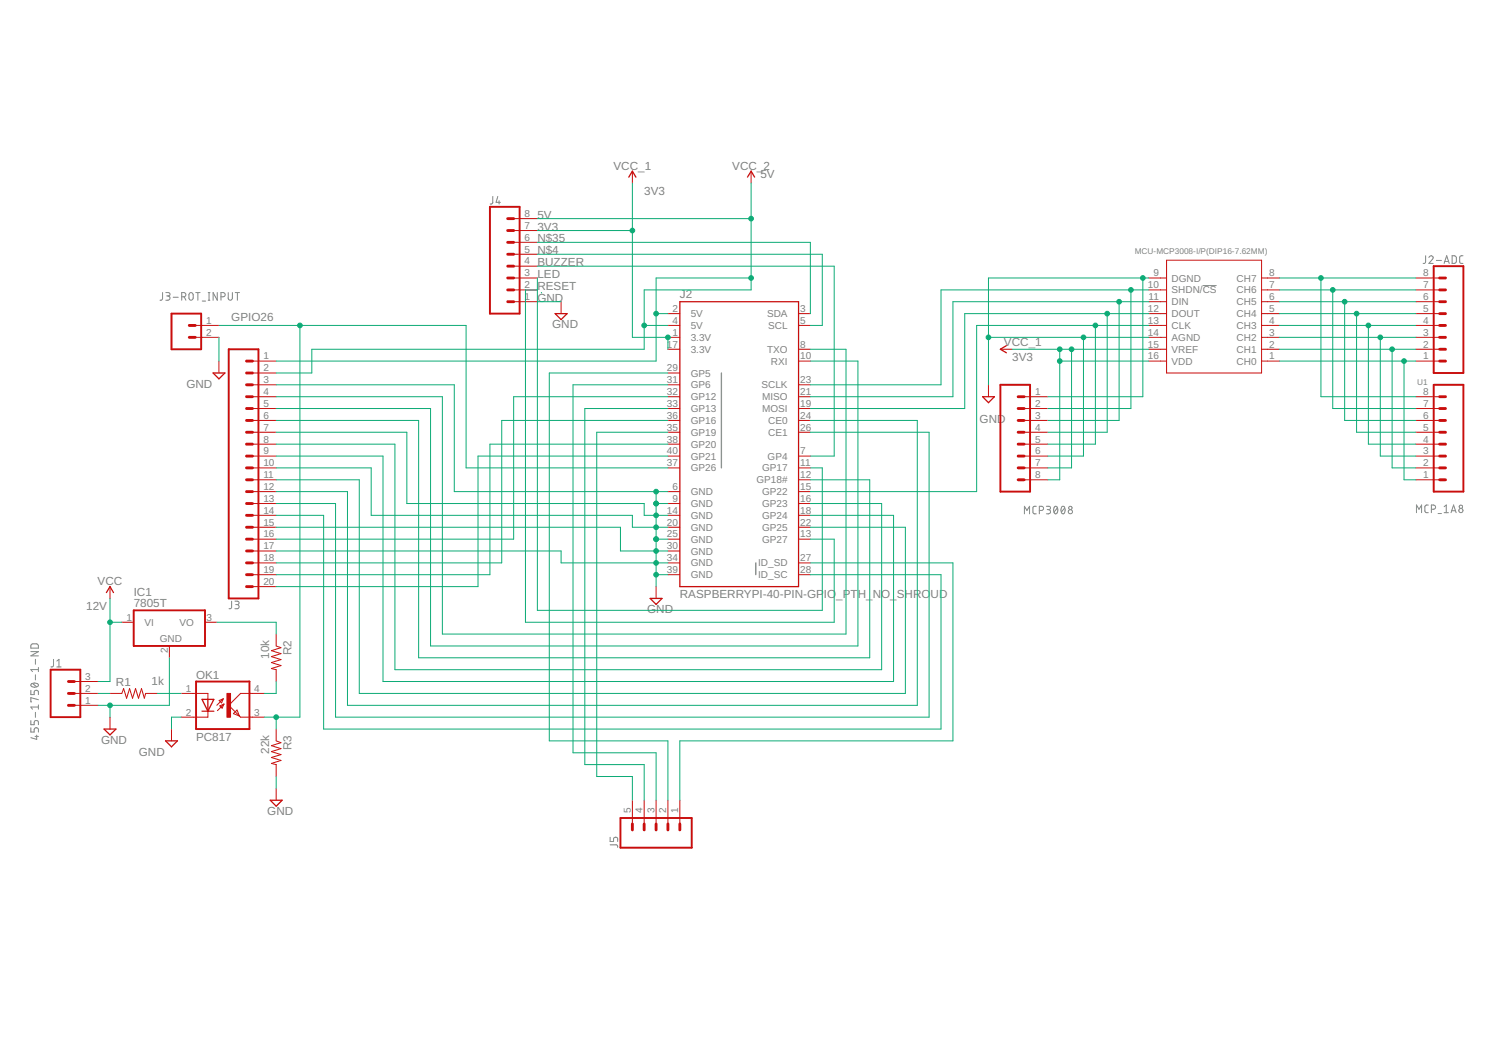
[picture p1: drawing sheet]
<svg xmlns="http://www.w3.org/2000/svg" width="297mm" height="210mm" viewBox="0 0 297 210" stroke-linecap="round" stroke-linejoin="round" font-family="sans-serif">
<g fill="none" stroke="#808080" stroke-width=".2">
<path d="M98 39.1v1.3l-.5 .2M99 39.1l-.3 1.2h.8M99.3 39.9v.7M32.3 58.2v1.2l-.2 .3h-.3M33 58.2l.6 .1 .2 .2-.2 .4h-.4M33.4 58.9a.42 .42 0 0 1 .4 .4 .42 .42 0 0 1-.4 .4h-.4M34.5 59.1h1M36.2 59.1h.4a.42 .42 0 0 0 .4-.5 .42 .42 0 0 0-.4-.4h-.4v1.5M36.7 59.1l.3 .6M37.7 58.3l.3-.1 .3 .1 .1 1a.42 .42 0 0 1-.4 .4 .42 .42 0 0 1-.4-.4zM38.9 58.2h.9M39.4 58.2v1.5"/>
<path d="M40.2 59.9h.7M41.4 59.7h.4M41.4 58.2h.4M41.6 58.2v1.5M43.2 58.2v1.5l-.8-1.5v1.5M44 59.1h.4a.42 .42 0 0 0 .4-.5 .42 .42 0 0 0-.4-.4h-.4v1.5M45.4 58.2v1.1a.41 .41 0 0 0 .4 .4 .41 .41 0 0 0 .4-.4v-1.1M46.8 58.2h.8M47.2 58.2v1.5M239.3 56.8h2.7M283.6 50.9v1.3l-.2 .2h-.3M284.3 51.2a.41 .41 0 0 1 .6-.3 .41 .41 0 0 1 .1 .7l-.7 .8h.8"/>
<path d="M285.8 51.8h1M287.3 52.4l.5-1.5 .5 1.5M287.4 52h.8M288.9 50.9h.6l.2 .3 .1 .8-.3 .4h-.6zM291.1 50.9l-.6 .1-.1 .2v1l.2 .2h.5M46.1 119.6v1.3l-.5 .2M46.7 119.6l.7 .1 .2 .2-.2 .3-.5 .1M203.8 102.2v-1.5l.5 .9 .5-.9v1.5M206.2 100.7l-.5 .1-.2 .2v1l.2 .2h.5M206.8 101.6h.4a.41 .41 0 0 0 .4-.5 .41 .41 0 0 0-.4-.4h-.4v1.5M208.2 100.7l.6 .1 .2 .2-.2 .4h-.5M208.6 101.4a.42 .42 0 0 1 .4 .4 .42 .42 0 0 1-.4 .4h-.4"/>
<path d="M209.8 100.8l.2-.1a.88 .88 0 0 1 0 1.5 .96 .96 0 0 1-.2-1.4zM210.4 101l-.7 .9M211.3 100.8l.2-.1a.88 .88 0 0 1 0 1.5 .98 .98 0 0 1-.2-1.4zM211.8 101l-.6 .9M281.8 102v-1.5l.5 .8 .5-.8v1.5M284.2 100.5h-.5l-.2 .3v1l.2 .2h.5M284.8 101.3h.4a.42 .42 0 0 0 .4-.4 .42 .42 0 0 0-.4-.4h-.4v1.5M286.1 102.2h.7M287.3 102h.9M287.3 100.8l.4-.3v1.5M288.7 102l.5-1.5 .5 1.5M288.8 101.6h.8"/>
<path d="M6.1 137.4v.8h.7v-.5a.43 .43 0 0 1 .4-.4 .43 .43 0 0 1 .4 .4v.5M6.1 129.6h1.5l-1.5 .9h1.5M6.2 136.1a.98 .98 0 0 1 1.4 .2 .88 .88 0 0 1-1.5 0zM6.2 128.2l1.2-.1 .2 .3v.5h-1.5zM6.5 136l.8 .7M7 131.2v1M7 134.3v1M7.6 132.8v.8M7.6 139.2l-1.5-.4v.8h.2M7.6 133.2h-1.5l.4 .4M10.6 131.2v1.3l-.5 .2M11.3 132.7h.8"/>
<path d="M11.3 131.5l.4-.3v1.5M47.2 120.3a.41 .41 0 0 1 .4 .4 .41 .41 0 0 1-.4 .4h-.5M6.1 144.8v.8h.7v-.5a.43 .43 0 0 1 .4-.3 .43 .43 0 0 1 .4 .3v.5M6.1 143.4v.8h.7v-.5a.43 .43 0 0 1 .4-.3 .43 .43 0 0 1 .4 .3v.5M7 146.5h.6M7 141.7v1M7.3 146.3v.8l-1.2-.3M7.6 140.3v.8M7.6 140.7h-1.5l.4 .4M121.4 168.1h1.3l.2 .5M121.4 166.6v.8h.7v-.5a.42 .42 0 0 1 .4-.3 .42 .42 0 0 1 .4 .3v.5"/>
<circle cx="213" cy="101.1" r=".34"/>
<circle cx="213" cy="101.8" r=".42"/>
<circle cx="290.6" cy="100.8" r=".33"/>
<circle cx="290.7" cy="101.6" r=".41"/>
</g>
<path d="M143.5 74.2v18.9M150.4 112v2.3" fill="none" stroke="#808080" stroke-width=".25"/>
<g fill="none" stroke="#c90d0c" stroke-width=".2">
<path d="M125.8 34.1v2.3M149.4 34.1v2.3M102.2 57.7h4.7M102.2 55.3h4.7M102.2 53h4.7M102.2 50.6h4.7M102.2 48.2h4.7M102.2 45.9h4.7M102.2 43.5h4.7M228.6 57.7h3.5M228.6 55.3h3.5M232.1 51.8h18.9v22.4h-18.9z"/>
<path d="M251 57.7h3.5M251 55.3h3.5M281.7 57.7h4.7M281.7 55.3h4.7M38.8 67.1h4.8M38.8 64.7h4.8M43.6 71.8v2.4M50.2 74.2h4.7M50.2 71.8h4.7M50.2 78.9h4.7M50.2 76.6h4.7M102.2 60h4.7"/>
<path d="M111.6 60v2.4M132.9 74.2h2.4M132.9 69.5h2.4M132.9 67.1h2.4M132.9 64.7h2.4M132.9 62.4h2.4M132.9 78.9h2.4M132.9 76.6h2.4M158.9 71.8h2.3M158.9 69.5h2.3M158.9 64.7h2.3M158.9 62.4h2.3"/>
<path d="M158.9 78.9h2.3M158.9 76.6h2.3M196.7 76.6v2.3M199 69.5h2.4M203.8 78.9h4.7M228.6 71.8h3.5M228.6 69.5h3.5M228.6 67.1h3.5M228.6 64.7h3.5M228.6 62.4h3.5M228.6 60h3.5M251 71.8h3.5"/>
<path d="M251 69.5h3.5M251 67.1h3.5M251 64.7h3.5M251 62.4h3.5M251 60h3.5M281.7 71.8h4.7M281.7 69.5h4.7M281.7 67.1h4.7M281.7 64.7h4.7M281.7 62.4h4.7M281.7 60h4.7M281.7 78.9h4.7"/>
<path d="M50.2 95.5h4.7M50.2 93.1h4.7M50.2 90.7h4.7M50.2 88.4h4.7M50.2 86h4.7M50.2 83.7h4.7M50.2 81.3h4.7M50.2 97.8h4.7M132.9 93.1h2.4M132.9 90.7h2.4M132.9 88.4h2.4M132.9 86h2.4"/>
<path d="M132.9 83.7h2.4M132.9 81.3h2.4M132.9 97.8h2.4M158.9 95.5h2.3M158.9 93.1h2.3M158.9 90.7h2.3M158.9 86h2.3M158.9 83.7h2.3M158.9 81.3h2.3M158.9 97.8h2.3M203.8 95.5h4.7M203.8 93.1h4.7"/>
<path d="M203.8 90.7h4.7M203.8 88.4h4.7M203.8 86h4.7M203.8 83.7h4.7M203.8 81.3h4.7M281.7 95.5h4.7M281.7 93.1h4.7M281.7 90.7h4.7M281.7 88.4h4.7M281.7 86h4.7M281.7 83.7h4.7M281.7 81.3h4.7"/>
<path d="M21.9 116.7v2.4M50.2 100.2h4.7M50.2 102.5h4.7M50.2 104.9h4.7M50.2 107.3h4.7M50.2 109.6h4.7M50.2 112h4.7M50.2 114.3h4.7M50.2 116.7h4.7M130.5 116.7v2.4M132.9 100.2h2.4M132.9 102.5h2.4"/>
<path d="M132.9 104.9h2.4M132.9 107.3h2.4M132.9 109.6h2.4M132.9 112h2.4M132.9 114.3h2.4M158.9 100.2h2.3M158.9 102.5h2.3M158.9 104.9h2.3M158.9 107.3h2.3M158.9 112h2.3M158.9 114.3h2.3M14.8 138h4.7"/>
<path d="M14.8 135.6h4.7M21.9 138h2.3l.4-1 .6 1.9 .6-1.9 .6 1.9 .6-1.9 .6 1.9 .6-1.9 .5 1.9 .3-.9h2.3M24.2 123.8h2.4M33.7 128.5v2.4M36 138h5.4v1.1M40.8 123.8h2.3M43.6 139.4l.8-.4-.3 .8zM44.4 139l-1.3 1.3M52.6 138h-4.7l-2.4 2.3 2.4 2.4h4.7M54.9 126.2v2.3l1 .4-1.9 .6 1.9 .5-1.9 .6 1.9 .6-1.9 .6 1.9 .6-1.9 .6 .9 .2v2.4M14.8 140.3h4.7M21.9 142.7v2.4"/>
<path d="M34.1 145.1v2.3M41.4 141.5v1.2h-5.4M43.7 140.4l.9-.3-.4 .8zM44.6 140.1l-1.3 1.3M46.4 142l.8-.7 .4 1.2zM54.9 145.1v2.3l1 .4-1.9 .6 1.9 .5-1.9 .6 1.9 .6-1.9 .6 1.9 .6-1.9 .6 .9 .2v2.4M54.9 156.9v2.3M125.8 159.2v4.7M128.2 159.2v4.7M130.5 159.2v4.7M132.9 159.2v4.7M135.3 159.2v4.7"/>
</g>
<g fill="none" stroke="#c90d0c" stroke-width=".25">
<path d="M125.1 35.2l.7-1.1 .7 1.1M148.7 35.2l.7-1.1 .7 1.1M42.4 74.2h2.3l-1.1 1.2zM110.4 62.4h2.4l-1.2 1.2zM135.3 60h23.6v56.7h-23.6zM195.5 78.9h2.3l-1.1 1.2zM200.2 68.8l-1.2 .7 1.2 .7M21.2 117.9l.7-1.2 .7 1.2M129.3 119.1h2.4l-1.2 1.1zM40.2 139.1h2.3l-1.1 2.4zM41.4 139.1v2.4M20.7 145.1h2.4l-1.2 1.1z"/>
<path d="M32.9 147.4h2.4l-1.2 1.2zM40.2 141.5h2.3M53.8 159.2h2.3l-1.2 1.2z"/>
</g>
<path d="M97.5 41.1h5.9v21.3h-5.9zM285.2 53h5.9v21.2h-5.9zM34.1 62.4h5.9v7.1h-5.9zM45.5 69.5h5.9v49.6h-5.9zM199 76.6h5.9v21.2h-5.9zM285.2 76.6h5.9v21.2h-5.9zM10.1 133.2h5.9v9.5h-5.9zM26.6 121.4h14.2v7.1h-14.2zM39 135.6h10.6v9.5h-10.6zM123.4 162.8h14.2v5.9h-14.2z" fill="none" stroke="#c90d0c" stroke-width=".38"/>
<g fill="none" stroke="#c90d0c" stroke-width=".57">
<path d="M101 57.7h1.2M101 55.3h1.2M101 50.6h1.2M101 53h1.2M101 48.2h1.2M101 45.9h1.2M101 43.5h1.2M286.4 57.7h1.2M286.4 55.3h1.2M37.7 67.1h1.1M37.7 64.7h1.1M49 71.8h1.2"/>
<path d="M49 78.9h1.2M49 76.6h1.2M49 74.2h1.2M101 60h1.2M202.6 78.9h1.2M286.4 67.1h1.2M286.4 69.5h1.2M286.4 71.8h1.2M286.4 62.4h1.2M286.4 64.7h1.2M286.4 60h1.2M286.4 78.9h1.2"/>
<path d="M49 90.7h1.2M49 93.1h1.2M49 95.5h1.2M49 86h1.2M49 88.4h1.2M49 83.7h1.2M49 81.3h1.2M49 97.8h1.2M202.6 90.7h1.2M202.6 93.1h1.2M202.6 95.5h1.2M202.6 86h1.2"/>
<path d="M202.6 88.4h1.2M202.6 83.7h1.2M202.6 81.3h1.2M286.4 90.7h1.2M286.4 93.1h1.2M286.4 95.5h1.2M286.4 86h1.2M286.4 88.4h1.2M286.4 83.7h1.2M286.4 81.3h1.2M49 100.2h1.2M49 104.9h1.2"/>
<path d="M49 102.5h1.2M49 107.3h1.2M49 109.6h1.2M49 112h1.2M49 114.3h1.2M49 116.7h1.2M13.6 135.6h1.2M13.6 138h1.2M13.6 140.3h1.2M125.8 163.9v1.2M128.2 163.9v1.2M130.5 163.9v1.2"/>
<path d="M132.9 163.9v1.2M135.3 163.9v1.2"/>
</g>
<path d="M45.1 138h.8v4.7h-.8z" fill="#c90d0c" stroke="#c90d0c" stroke-width=".2"/>
<g fill="none" stroke="#0dab76" stroke-width=".2">
<path d="M125.8 36.4v30.7h7.1v2.4M149.4 36.4v21.3h-21.2v11.8h-66.2v4.7h-7.1M106.9 57.7h-2.4v66.1h61.5v-16.5h-4.8M106.9 55.3v66.1h56.7v-28.3h-2.4M106.9 53h59.1v37.7h-4.8M106.9 50.6h56.7v14.1h-2.4M106.9 45.9h18.9M106.9 48.2h54.3v14.2M106.9 43.5h42.5M107.7 58.2l.1 .1M149.4 55.3h-18.9v16.5h-75.6M225 57.7v23.6h-16.5"/>
<path d="M227.4 55.3v23.6h-18.9M228.6 57.7h-41.4v18.9h-26M228.6 55.3h-31.9v21.3M254.5 55.3h27.2M254.5 57.7h27.2M262.8 55.3v23.6h18.9M265.2 57.7v23.6h16.5M43.6 64.7h49.1v28.4h40.2M43.6 67.1v4.7M54.9 76.6h35.5v21.2h42.5M59.7 64.7v78h-7.1M106.9 60h4.7"/>
<path d="M128.2 64.7h4.7M130.5 62.4h2.4M132.9 76.6h-18.9v73.2h16.5v9.4M132.9 78.9h-30.7v28.4h-47.3M132.9 74.2h-23.6v73.2h23.6v11.8M161.2 69.5h7.1v56.7h-80.3v-47.3h-33.1M161.2 71.8h9.5v56.7h-85v-47.2h-30.8M196.7 67.1h31.9M201.4 69.5h27.2M210.8 71.8h17.8M210.8 69.5v26h-2.3M213.2 69.5v23.6h-4.7"/>
<path d="M215.6 67.1v23.6h-7.1M217.9 64.7v23.7h-9.4M220.3 62.4v23.6h-11.8M222.7 60v23.7h-14.2M228.6 64.7h-34.3v33.1h-33.1M228.6 60h-39v18.9h-28.4M228.6 62.4h-36.7v18.9h-30.7M254.5 67.1h27.2M254.5 60h27.2M254.5 62.4h27.2M254.5 64.7h27.2M254.5 71.8h27.2"/>
<path d="M254.5 69.5h27.2M267.5 60v23.7h14.2M269.9 62.4v23.6h11.8M272.2 64.7v23.7h9.5M274.6 67.1v23.6h7.1M277 69.5v23.6h4.7M279.3 71.8v23.7h2.4M54.9 93.1h19v9.4h51.9v2.4h7.1M54.9 86h26v14.2h47.3v2.3h4.7M54.9 90.7h21.3v44.9h101.6v-33.1h-16.6M54.9 95.5h16.6v42.5h108.6v-33.1h-18.9M54.9 88.4h23.7v44.8h96.8v-33h-14.2"/>
<path d="M54.9 83.7h28.4v47.2h89.7v-35.4h-11.8M130.5 97.8v18.9M132.9 88.4h-35.4v25.9h-42.6M132.9 83.7h-33.1v28.3h-44.9M132.9 86h-14.2v68.5h7.1v4.7M132.9 81.3h-16.5v70.8h11.8v7.1M132.9 90.7h-37.8v26h-40.2M161.2 86h23.6v56.7h-118v-42.5h-11.9M161.2 83.7h21.3v56.6h-113.4v-42.5h-14.2M21.9 119.1v16.5h-2.4M54.9 102.5h9.5v42.6h122.8v-30.8h-26M54.9 109.6h56.7v2.4h21.3"/>
<path d="M54.9 104.9h68.5v4.7h9.5M130.5 114.3h2.4M130.5 107.3h2.4M130.5 100.2h2.4M161.2 112h28.4v35.4h-54.3v11.8M19.5 138h2.4M21.9 123.8h2.3M31.3 138h4.7M33.7 130.9v9.4h-14.2M43.1 123.8h11.8v2.4M54.9 135.6v2.4h-2.3M21.9 140.3v2.4"/>
<path d="M36 142.7h-1.9v2.4M54.9 142.7v2.4M54.9 154.5v2.4"/>
</g>
<g fill="#0dab76" stroke="#0dab76" stroke-width=".2">
<circle cx="130.5" cy="114.3" r=".47"/>
<circle cx="130.5" cy="112" r=".47"/>
<circle cx="130.5" cy="107.3" r=".47"/>
<circle cx="130.5" cy="104.9" r=".47"/>
<circle cx="130.5" cy="109.6" r=".47"/>
<circle cx="130.5" cy="100.2" r=".47"/>
<circle cx="130.5" cy="97.8" r=".47"/>
<circle cx="130.5" cy="102.5" r=".47"/>
<circle cx="196.7" cy="67.1" r=".47"/>
<circle cx="227.4" cy="55.3" r=".47"/>
<circle cx="215.6" cy="67.1" r=".47"/>
<circle cx="21.9" cy="140.3" r=".47"/>
<circle cx="225" cy="57.7" r=".47"/>
<circle cx="222.7" cy="60" r=".47"/>
<circle cx="220.3" cy="62.4" r=".47"/>
<circle cx="217.9" cy="64.7" r=".47"/>
<circle cx="279.3" cy="71.8" r=".47"/>
<circle cx="277" cy="69.5" r=".47"/>
<circle cx="274.6" cy="67.1" r=".47"/>
<circle cx="272.2" cy="64.7" r=".47"/>
<circle cx="269.9" cy="62.4" r=".47"/>
<circle cx="267.5" cy="60" r=".47"/>
<circle cx="265.2" cy="57.7" r=".47"/>
<circle cx="262.8" cy="55.3" r=".47"/>
<circle cx="59.7" cy="64.7" r=".47"/>
<circle cx="54.9" cy="142.7" r=".47"/>
<circle cx="213.2" cy="69.5" r=".47"/>
<circle cx="210.8" cy="71.8" r=".47"/>
<circle cx="210.8" cy="69.5" r=".47"/>
<circle cx="125.8" cy="45.9" r=".47"/>
<circle cx="132.9" cy="67.1" r=".47"/>
<circle cx="149.4" cy="55.3" r=".47"/>
<circle cx="149.4" cy="43.5" r=".47"/>
<circle cx="130.5" cy="62.4" r=".47"/>
<circle cx="128.2" cy="64.7" r=".47"/>
<circle cx="21.9" cy="123.8" r=".47"/>
</g>
<g font-size="2.3" fill="#808080">
<text x="122.1" y="33.8">VCC_1</text>
<text x="145.7" y="33.8">VCC_2</text>
<text x="151.3" y="35.5">5V</text>
<text x="128.2" y="38.8">3V3</text>
<text x="106.9" y="45.9">3V3</text>
<text x="106.9" y="43.5">5V</text>
<text x="106.9" y="52.9">BUZZER</text>
<text x="106.9" y="48.2">N$35</text>
<text x="106.9" y="50.6">N$4</text>
<text x="106.9" y="55.3">LED</text>
<text x="106.9" y="57.7">RESET</text>
<text x="135.3" y="59.3">J2</text>
<text x="46" y="63.8">GPIO26</text>
<text x="106.9" y="60">GND</text>
<text x="109.9" y="65.3">GND</text>
<text x="199.7" y="68.8">VCC_1</text>
<text x="201.4" y="71.8">3V3</text>
<text x="37.1" y="77.2">GND</text>
<text x="194.9" y="84.2">GND</text>
<text x="19.4" y="116.5">VCC</text>
<text x="26.6" y="118.5">IC1</text>
<text x="135.3" y="119.1">RASPBERRYPI-40-PIN-GP</text>
<text x="163.9" y="119.1">IO</text>
<text x="166.4" y="119.1">_PTH_</text>
<text x="173.6" y="119.1">NO_SHRO</text>
<text x="185.2" y="119.1">UD</text>
<text x="17.2" y="121.4">12V</text>
<text x="26.6" y="120.8">7805T</text>
<text x="128.8" y="122">GND</text>
<text x="53.5" y="131.1" transform="rotate(-90 53.5 131.1)">10k</text>
<text x="58" y="130.3" transform="rotate(-90 58 130.3)">R2</text>
<text x="23.1" y="136.6">R1</text>
<text x="30.1" y="136.3">1k</text>
<text x="39" y="135">OK1</text>
<text x="20.1" y="148">GND</text>
<text x="39" y="147.4">PC817</text>
<text x="53.5" y="150" transform="rotate(-90 53.5 150)">22k</text>
<text x="58" y="149.2" transform="rotate(-90 58 149.2)">R3</text>
<text x="27.6" y="150.4">GND</text>
<text x="53.2" y="162.2">GND</text>
</g>
<g font-size="2" fill="#808080">
<text x="104.4" y="47.9">6</text>
<text x="104.4" y="45.5">7</text>
<text x="104.4" y="43.2">8</text>
<text x="104.4" y="52.6">4</text>
<text x="104.4" y="50.3">5</text>
<text x="104.4" y="59.7">1</text>
<text x="104.4" y="57.3">2</text>
<text x="104.4" y="55">3</text>
<text x="228.4" y="57.3">10</text>
<text x="228.5" y="59.7">11</text>
<text x="229.5" y="55">9</text>
<text x="233.1" y="56">DGND</text>
<text x="233.1" y="58.4">SHDN/CS</text>
<text x="246" y="58.4">CH6</text>
<text x="246" y="56">CH7</text>
<text x="252.5" y="59.7">6</text>
<text x="252.5" y="57.3">7</text>
<text x="252.5" y="55">8</text>
<text x="283.1" y="59.7">6</text>
<text x="283.1" y="57.3">7</text>
<text x="283.1" y="55">8</text>
<text x="41" y="64.4">1</text>
<text x="133.8" y="64.4">4</text>
<text x="133.8" y="62.1">2</text>
<text x="137.4" y="65.5">5V</text>
<text x="137.4" y="63.1">5V</text>
<text x="152.6" y="63.1">SDA</text>
<text x="152.8" y="65.5">SCL</text>
<text x="159.2" y="62.1">3</text>
<text x="159.2" y="64.4">5</text>
<text x="228.4" y="62.1">12</text>
<text x="228.4" y="64.4">13</text>
<text x="233.1" y="60.7">DIN</text>
<text x="233.1" y="63.1">DOUT</text>
<text x="233.1" y="65.5">CLK</text>
<text x="246" y="65.5">CH3</text>
<text x="246" y="63.1">CH4</text>
<text x="246" y="60.7">CH5</text>
<text x="252.5" y="64.4">4</text>
<text x="252.5" y="62.1">5</text>
<text x="283.1" y="64.4">4</text>
<text x="283.1" y="62.1">5</text>
<text x="41" y="66.8">2</text>
<text x="52.4" y="71.5">1</text>
<text x="132.7" y="69.1">17</text>
<text x="133.8" y="66.8">1</text>
<text x="137.4" y="67.8">3.3V</text>
<text x="137.4" y="70.2">3.3V</text>
<text x="152.6" y="70.2">TXO</text>
<text x="159.2" y="71.5">10</text>
<text x="159.2" y="69.1">8</text>
<text x="228.4" y="66.8">14</text>
<text x="228.4" y="69.1">15</text>
<text x="228.4" y="71.5">16</text>
<text x="233.1" y="67.8">AGND</text>
<text x="233.1" y="70.2">VREF</text>
<text x="246" y="70.2">CH1</text>
<text x="246" y="67.8">CH2</text>
<text x="252.5" y="71.5">1</text>
<text x="252.5" y="69.1">2</text>
<text x="252.5" y="66.8">3</text>
<text x="283.1" y="71.5">1</text>
<text x="283.1" y="69.1">2</text>
<text x="283.1" y="66.8">3</text>
<text x="52.4" y="73.9">2</text>
<text x="52.4" y="76.2">3</text>
<text x="132.7" y="73.9">29</text>
<text x="132.7" y="76.2">31</text>
<text x="137.4" y="74.9">GP5</text>
<text x="137.4" y="77.3">GP6</text>
<text x="151.5" y="77.3">SCLK</text>
<text x="153.4" y="72.6">RXI</text>
<text x="159.2" y="76.2">23</text>
<text x="233.1" y="72.5">VDD</text>
<text x="246" y="72.6">CH0</text>
<text x="52.4" y="78.6">4</text>
<text x="52.4" y="81">5</text>
<text x="52.4" y="83.3">6</text>
<text x="132.7" y="78.6">32</text>
<text x="132.7" y="81">33</text>
<text x="132.7" y="83.3">36</text>
<text x="137.4" y="79.6">GP12</text>
<text x="137.4" y="82">GP13</text>
<text x="151.6" y="82">MOSI</text>
<text x="151.6" y="79.6">MISO</text>
<text x="159.2" y="81">19</text>
<text x="159.2" y="78.6">21</text>
<text x="159.2" y="83.3">24</text>
<text x="205.9" y="78.6">1</text>
<text x="205.9" y="81">2</text>
<text x="205.9" y="83.3">3</text>
<text x="283.1" y="83.3">6</text>
<text x="283.1" y="81">7</text>
<text x="283.1" y="78.6">8</text>
<text x="52.4" y="85.7">7</text>
<text x="52.4" y="88">8</text>
<text x="132.7" y="85.7">35</text>
<text x="132.7" y="88">38</text>
<text x="137.4" y="86.7">GP19</text>
<text x="137.4" y="84.4">GP16</text>
<text x="137.4" y="89.1">GP20</text>
<text x="152.8" y="86.7">CE1</text>
<text x="152.8" y="84.4">CE0</text>
<text x="159.2" y="85.7">26</text>
<text x="205.9" y="85.7">4</text>
<text x="205.9" y="88">5</text>
<text x="283.1" y="88">4</text>
<text x="283.1" y="85.7">5</text>
<text x="52.4" y="90.4">9</text>
<text x="52.4" y="92.8">10</text>
<text x="52.4" y="95.1">11</text>
<text x="132.7" y="92.8">37</text>
<text x="132.7" y="90.4">40</text>
<text x="137.4" y="93.8">GP26</text>
<text x="137.4" y="91.4">GP21</text>
<text x="151.6" y="93.8">GP17</text>
<text x="152.7" y="91.4">GP4</text>
<text x="159.2" y="90.4">7</text>
<text x="159.2" y="92.8">11</text>
<text x="159.2" y="95.1">12</text>
<text x="205.9" y="90.4">6</text>
<text x="205.9" y="92.8">7</text>
<text x="205.9" y="95.1">8</text>
<text x="283.1" y="95.1">1</text>
<text x="283.1" y="92.8">2</text>
<text x="283.1" y="90.4">3</text>
<text x="52.4" y="97.5">12</text>
<text x="52.4" y="99.8">13</text>
<text x="133.8" y="99.8">9</text>
<text x="133.8" y="97.5">6</text>
<text x="137.4" y="100.9">GND</text>
<text x="137.4" y="98.5">GND</text>
<text x="150.5" y="96.2">GP18#</text>
<text x="151.6" y="98.5">GP22</text>
<text x="151.6" y="100.9">GP23</text>
<text x="159.2" y="97.5">15</text>
<text x="159.2" y="99.8">16</text>
<text x="52.4" y="102.2">14</text>
<text x="52.4" y="104.6">15</text>
<text x="52.4" y="106.9">16</text>
<text x="132.7" y="106.9">25</text>
<text x="132.7" y="104.6">20</text>
<text x="132.7" y="102.2">14</text>
<text x="137.4" y="108">GND</text>
<text x="137.4" y="105.6">GND</text>
<text x="137.4" y="103.2">GND</text>
<text x="151.6" y="108">GP27</text>
<text x="151.6" y="105.6">GP25</text>
<text x="151.6" y="103.3">GP24</text>
<text x="159.2" y="106.9">13</text>
<text x="159.2" y="104.6">22</text>
<text x="159.2" y="102.2">18</text>
<text x="52.4" y="109.3">17</text>
<text x="52.4" y="111.7">18</text>
<text x="132.7" y="109.3">30</text>
<text x="132.7" y="111.7">34</text>
<text x="137.4" y="110.3">GND</text>
<text x="137.4" y="112.7">GND</text>
<text x="150.8" y="112.7">ID_SD</text>
<text x="159.2" y="111.7">27</text>
<text x="52.4" y="114">19</text>
<text x="52.4" y="116.4">20</text>
<text x="132.7" y="114">39</text>
<text x="137.4" y="115.1">GND</text>
<text x="150.8" y="115.1">ID_SC</text>
<text x="159.2" y="114">28</text>
<text x="25.2" y="123.5">1</text>
<text x="28.8" y="124.5">VI</text>
<text x="35.7" y="124.5">VO</text>
<text x="41.1" y="123.5">3</text>
<text x="31.8" y="127.8">GND</text>
<text x="33.4" y="129.9" transform="rotate(-90 33.4 129.9)">2</text>
<text x="17" y="137.6">2</text>
<text x="17" y="135.3">3</text>
<text x="37" y="137.6">1</text>
<text x="50.6" y="137.6">4</text>
<text x="17" y="140">1</text>
<text x="37" y="142.4">2</text>
<text x="50.6" y="142.4">3</text>
<text x="125.5" y="161.8" transform="rotate(-90 125.5 161.8)">5</text>
<text x="127.8" y="161.8" transform="rotate(-90 127.8 161.8)">4</text>
<text x="130.2" y="161.8" transform="rotate(-90 130.2 161.8)">3</text>
<text x="132.6" y="161.8" transform="rotate(-90 132.6 161.8)">2</text>
<text x="134.9" y="161.8" transform="rotate(-90 134.9 161.8)">1</text>
</g>
<g font-size="1.7" fill="#808080">
<text x="225.8" y="50.6">MCU-MCP3008-I/P(DIP16-7.62MM)</text>
<text x="282" y="76.6">U1</text>
</g>
</svg>
